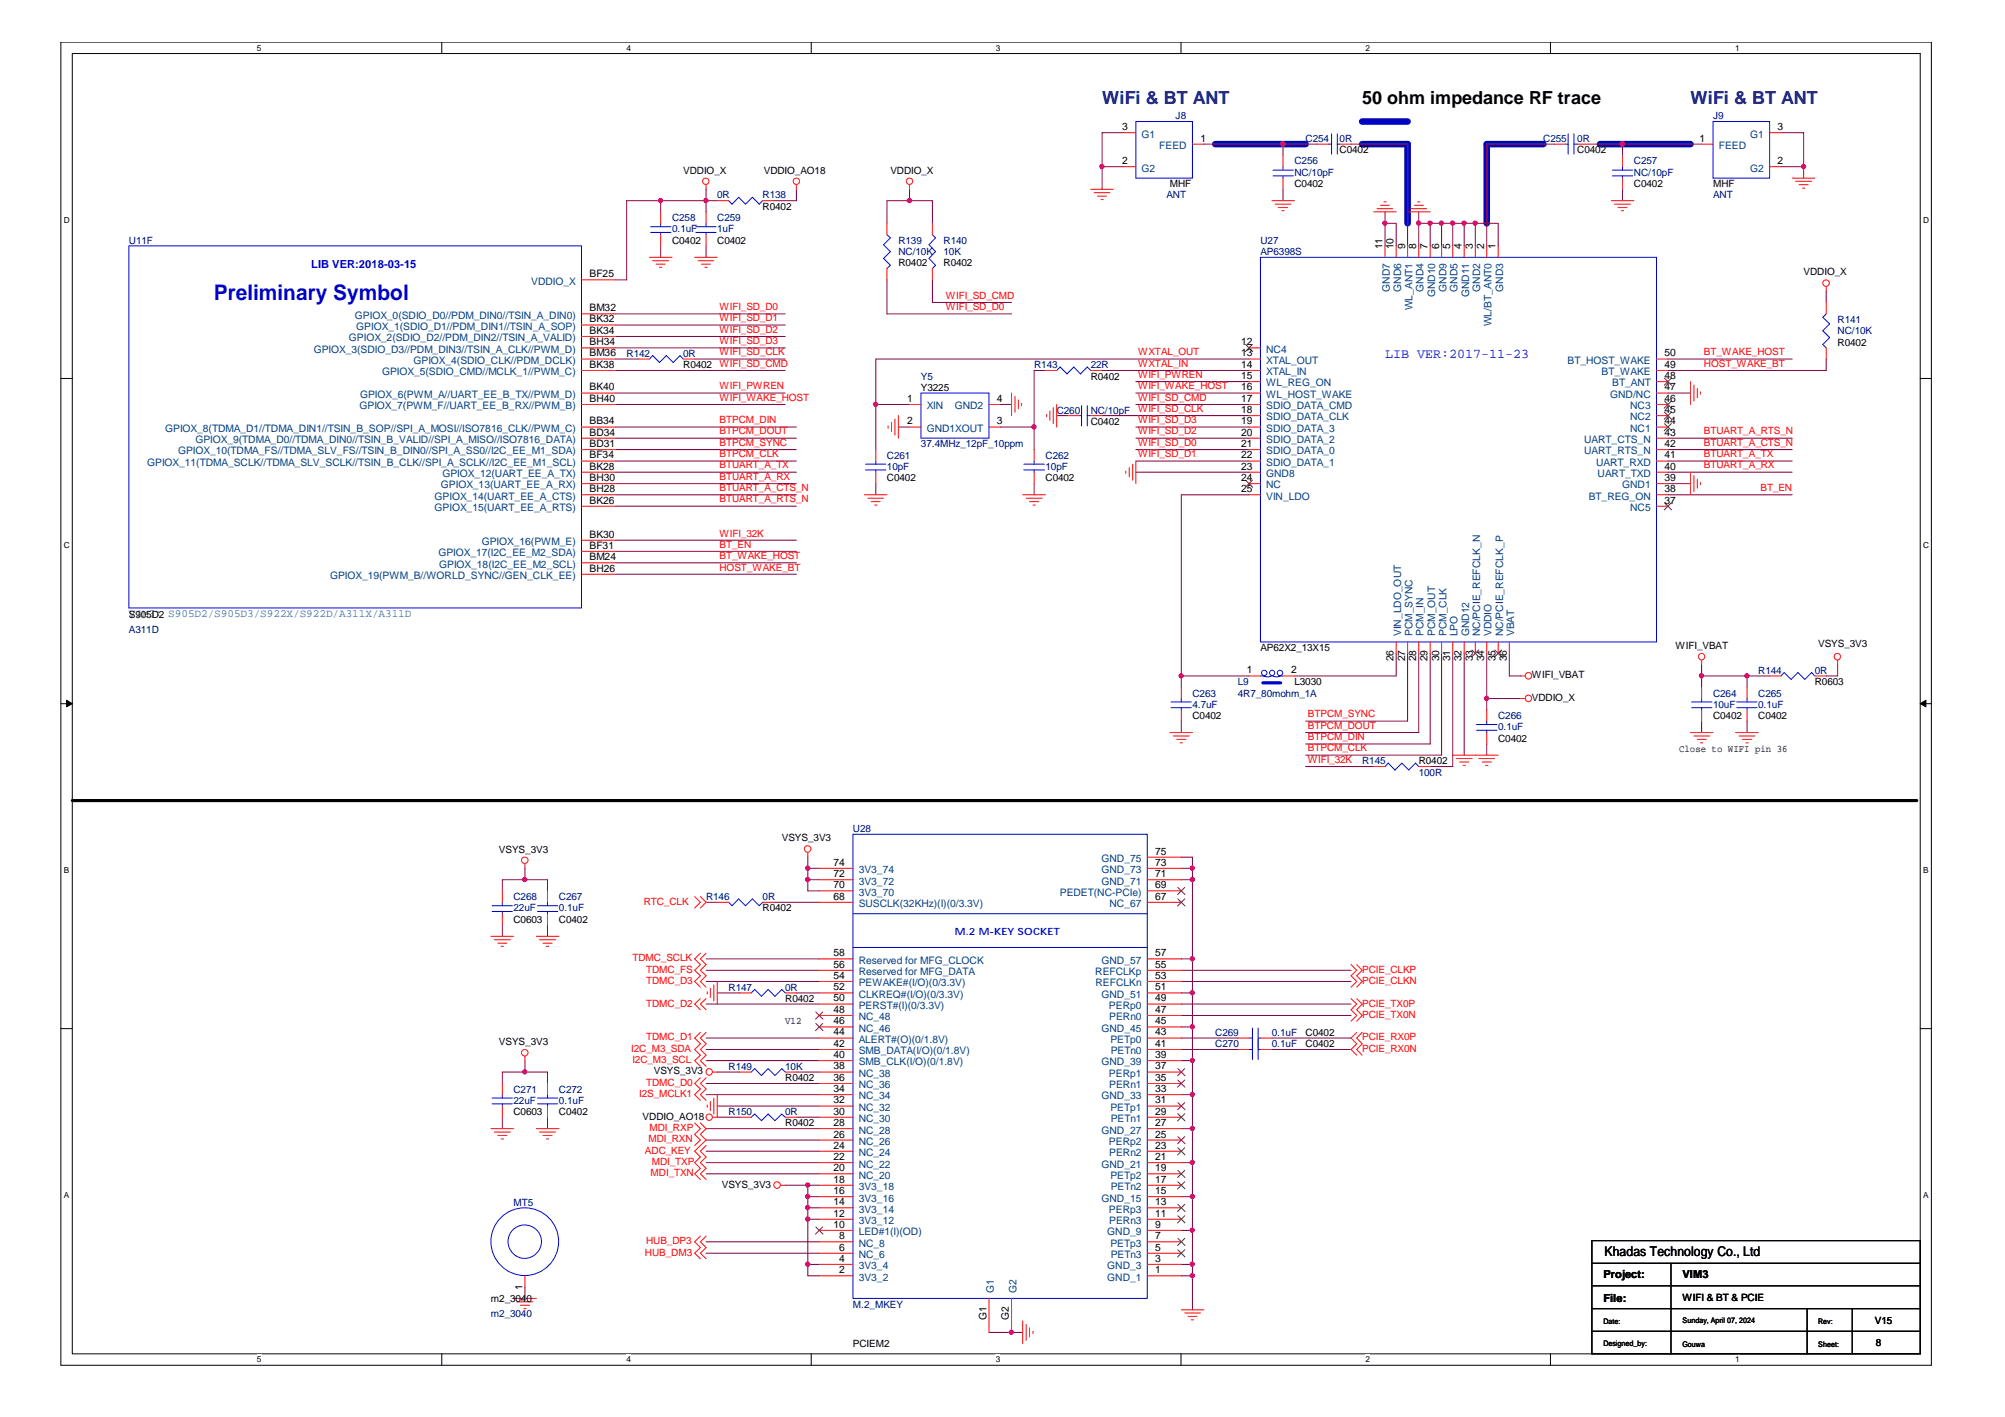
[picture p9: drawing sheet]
<svg xmlns="http://www.w3.org/2000/svg" width="297mm" height="210mm" viewBox="0 0 297 210" stroke-linecap="round" stroke-linejoin="round" font-family="sans-serif">
<path d="M9 6.2h277.1v196h-277.1zM10.7 7.9h273.8v192.6h-273.8z" fill="none" stroke="#000" stroke-width=".15"/>
<g fill="#fff">
<path d="M38.1 6.4h.6v1.4h-.6z"/>
<path d="M38.1 200.7h.6v1.4h-.6z"/>
</g>
<path d="M65.4 6.2v1.7M65.4 200.5v1.7" fill="none" stroke="#000" stroke-width=".15"/>
<g fill="#fff">
<path d="M92.8 6.4h.6v1.4h-.6z"/>
<path d="M92.8 200.7h.6v1.4h-.6z"/>
</g>
<path d="M120.2 6.2v1.7M120.2 200.5v1.7" fill="none" stroke="#000" stroke-width=".15"/>
<g fill="#fff">
<path d="M147.5 6.4h.7v1.4h-.7z"/>
<path d="M147.5 200.7h.7v1.4h-.7z"/>
</g>
<path d="M175 6.2v1.7M175 200.5v1.7" fill="none" stroke="#000" stroke-width=".15"/>
<g fill="#fff">
<path d="M202.3 6.4h.6v1.4h-.6z"/>
<path d="M202.3 200.7h.6v1.4h-.6z"/>
</g>
<path d="M229.7 6.2v1.7M229.7 200.5v1.7" fill="none" stroke="#000" stroke-width=".15"/>
<g fill="#fff">
<path d="M257 6.4h.7v1.4h-.7z"/>
<path d="M257 200.7h.7v1.4h-.7z"/>
<path d="M9.4 31.9h.9v1.4h-.9z"/>
<path d="M284.9 31.9h.9v1.4h-.9z"/>
<path d="M9.4 80.1h.9v1.4h-.9z"/>
<path d="M284.9 80.1h.9v1.4h-.9z"/>
</g>
<path d="M9 56.1h1.7M284.5 56.1h1.7" fill="none" stroke="#000" stroke-width=".15"/>
<g fill="#fff">
<path d="M9.4 128.2h.8v1.4h-.8z"/>
<path d="M284.9 128.2h.8v1.4h-.8z"/>
</g>
<path d="M9 104.2h1.7M284.5 104.2h1.7" fill="none" stroke="#000" stroke-width=".15"/>
<g fill="#000" stroke="#000" stroke-width=".15">
<path d="M9.9 103.7l.8 .5-.8 .5z" fill-rule="evenodd"/>
<path d="M284.5 104.2l.8-.5v1z" fill-rule="evenodd"/>
</g>
<g fill="#fff">
<path d="M9.4 176.4h.8v1.4h-.8z"/>
<path d="M284.9 176.4h.8v1.4h-.8z"/>
</g>
<path d="M9 152.4h1.7M284.5 152.4h1.7M235.8 183.8h48.7v16.7h-48.7zM235.8 197.2h48.7M235.8 193.9h48.7M235.8 190.5h48.7M235.8 187.1h48.7M247.6 187.1v13.4M267.7 193.9v6.6M274.4 193.9v6.6" fill="none" stroke="#000" stroke-width=".15"/>
<path d="M201.8 18h6.7M180 21.4h13.4M201.8 21.4h6.7v11.7M228.6 21.4h-8.3v11.7M237 21.4h13.4" fill="none" stroke="#0000a0" stroke-width=".97"/>
<path d="M10.7 118.6h273.3" fill="none" stroke="#000" stroke-width=".47"/>
<g fill="none" stroke="#800040" stroke-width=".15">
<path d="M166.6 19.7h-3.3v8.3M263.9 19.7h3.3v6.7M97.9 29.7v1.7M97.9 36.4v1.7M104.6 28v3.4M104.6 36.4v1.7M106.3 29.7h-13.5v11.8h-1.6M118 28v1.7h-3.4M131.4 33.1v-3.4h6.7v3.4M134.7 28v1.7M163.3 24.7h3.3M178.4 21.4h16.7"/>
<path d="M190.1 21.4v1.6M190.1 28v1.7M200.2 21.4h8.3v15M205.2 31.4v5M205.2 33.1h1.6v3.3M210.2 31.4v5M210.2 33.1h11.8v3.3M211.9 33.1v3.3M213.6 33.1v3.3M215.2 33.1v3.3M216.9 33.1v3.3M218.6 33.1v3.3"/>
<path d="M230.3 21.4h-10v15M235.3 21.4h16.8M240.4 21.4v1.6M240.4 28v1.7M263.9 24.7h3.3M91.2 53.2h3.3M91.2 46.5h25.1M91.2 48.1h25.1M91.2 49.8h25.1M91.2 51.5h25.1M91.2 54.9h25.1M91.2 59.9h25.1"/>
<path d="M91.2 58.2h25.1M102.9 53.2h13.4M129.8 59.9h4.9M131.4 41.5v5h18.5M138.1 41.5v3.3h11.8M148.2 59.9h1.7M154.9 54.9h-1.7v11.7M163.3 54.9h21.7M168.3 59.9h16.7M168.3 58.2h16.7M168.3 56.5h16.7M185 53.2h-55.2v13.4"/>
<path d="M247.1 53.2h18.4M247.1 58.2h3.3M270.6 53.2v1.7h-23.5M270.6 43.2v1.6M91.2 63.3h26.8M91.2 64.9h26.8M91.2 66.6h26.8M91.2 68.3h26.8M91.2 69.9h26.8M91.2 73.3h26.8M91.2 75h26.8M91.2 71.6h26.8"/>
<path d="M129.8 71.6v1.7M133.1 63.3h1.6M148.2 63.3h5M153.2 71.6v1.7M156.5 61.6h1.7M163.3 61.6h21.7M168.3 63.3h16.7M168.3 64.9h16.7M168.3 66.6h16.7M168.3 68.3h16.7M168.3 69.9h16.7M185 73.3h-10v28.5"/>
<path d="M247.1 64.9h18.4M247.1 66.6h18.4M247.1 68.3h18.4M247.1 69.9h18.4M247.1 73.3h18.4M247.1 71.6h3.3M91.2 80h26.8M91.2 81.7h26.8M91.2 83.4h26.8M91.2 85.1h26.8M206.8 96.8v3.3h-15M208.5 96.8v10h-15.1"/>
<path d="M210.2 96.8v11.7h-16.8M211.9 96.8v13.4h-18.5M213.6 96.8v15.1h-20.2M215.2 96.8v16.8h-3.3M216.9 96.8v15.1M220.3 96.8v8.4M223.6 96.8v3.3h1.7M252.1 98.4v3.4M272.2 98.4v1.7h-1.6M175 106.8v1.7M175 100.1h10M193.4 113.6h10.1"/>
<path d="M220.3 103.5h5M220.3 110.2v1.7M252.1 100.1h10.1M252.1 106.8v1.7M258.8 100.1v1.7M258.8 106.8v1.7M74.4 132v-1.7h6.7v1.7M74.4 137v1.7M77.8 128.6v1.7M81.1 137v1.7M104.6 133.7h1.7M114.6 133.7h6.8"/>
<path d="M119.7 130.3h1.7M119.7 128.6h1.7M119.7 127v5h1.7M175 127h1.7v67M175 130.3h1.7M175 128.6h1.7M77.8 157.1v1.7M104.6 142h16.8M104.6 157.1h16.8M104.6 148.7h16.8M104.6 153.8h16.8M104.6 155.5h16.8"/>
<path d="M104.6 143.7h16.8M104.6 145.4h16.8M106.3 147.1h3.3M106.3 158.8h3.3M118 147.1h3.4M118 158.8h3.4M175 142h1.7M175 152.1h1.7M175 147.1h1.7M175 157.1h1.7M175 148.7h25.2M175 150.4h25.2"/>
<path d="M175 153.8h8.4M175 155.5h8.4M175 143.7h25.2M175 145.4h25.2M188.4 153.8h11.8M188.4 155.5h11.8M74.4 160.5v-1.7h6.7v1.7M74.4 165.5v1.7M81.1 165.5v1.7M104.6 172.2h16.8M104.6 167.2h16.8M104.6 162.2h16.8"/>
<path d="M104.6 160.5h16.8M104.6 170.5h16.8M104.6 168.9h16.8M104.6 173.9h16.8M106.3 163.8h15.1M106.3 165.5h3.3M116.3 175.6h5.1M118 165.5h3.4M119.7 175.6v13.4h1.7M119.7 177.3h1.7M119.7 178.9h1.7M175 177.3h1.7"/>
<path d="M175 172.2h1.7M175 167.2h1.7M175 162.2h1.7M77.8 190.6v1.7M104.6 184h16.8M104.6 185.6h16.8M119.7 187.3h1.7M119.7 180.6h1.7M146.5 197.4h5M175 189h1.7M175 187.3h1.7M175 182.3h1.7"/>
</g>
<g fill="#f0f" stroke="#f0f" stroke-width=".15">
<circle cx="104.6" cy="29.7" r=".32"/>
<circle cx="205.2" cy="33" r=".32"/>
<circle cx="211.9" cy="33" r=".32"/>
<circle cx="213.5" cy="33" r=".32"/>
<circle cx="215.2" cy="33" r=".32"/>
<circle cx="218.5" cy="33" r=".32"/>
<circle cx="216.9" cy="33" r=".32"/>
<circle cx="210.2" cy="33" r=".32"/>
<circle cx="220.2" cy="103.5" r=".32"/>
<circle cx="252.1" cy="100.1" r=".32"/>
<circle cx="258.8" cy="100.1" r=".32"/>
<circle cx="175" cy="100.1" r=".32"/>
<circle cx="97.9" cy="29.7" r=".32"/>
<circle cx="163.3" cy="24.7" r=".32"/>
<circle cx="190.1" cy="21.3" r=".32"/>
<circle cx="240.3" cy="21.3" r=".32"/>
<circle cx="267.2" cy="24.7" r=".32"/>
<circle cx="129.7" cy="59.9" r=".32"/>
<circle cx="134.7" cy="29.7" r=".32"/>
<circle cx="176.6" cy="147.1" r=".32"/>
<circle cx="176.6" cy="142" r=".32"/>
<circle cx="176.6" cy="189" r=".32"/>
<circle cx="176.6" cy="187.3" r=".32"/>
<circle cx="176.6" cy="182.2" r=".32"/>
<circle cx="176.6" cy="177.2" r=".32"/>
<circle cx="176.6" cy="172.2" r=".32"/>
<circle cx="176.6" cy="167.2" r=".32"/>
<circle cx="176.6" cy="162.1" r=".32"/>
<circle cx="176.6" cy="157.1" r=".32"/>
<circle cx="176.6" cy="152.1" r=".32"/>
<circle cx="176.6" cy="130.3" r=".32"/>
<circle cx="176.6" cy="128.6" r=".32"/>
<circle cx="119.7" cy="130.3" r=".32"/>
<circle cx="119.7" cy="128.6" r=".32"/>
<circle cx="119.7" cy="187.3" r=".32"/>
<circle cx="119.7" cy="177.2" r=".32"/>
<circle cx="119.7" cy="180.6" r=".32"/>
<circle cx="119.7" cy="178.9" r=".32"/>
<circle cx="149.8" cy="197.3" r=".32"/>
<circle cx="119.7" cy="175.5" r=".32"/>
<circle cx="77.7" cy="158.8" r=".32"/>
<circle cx="77.7" cy="130.3" r=".32"/>
<circle cx="153.2" cy="63.2" r=".32"/>
</g>
<g fill="none" stroke="#f00" stroke-width=".15">
<path d="M166.6 19.7h1.7M262.2 19.7h1.7M96.2 38.1h3.4M96.7 38.6h2.4M97.2 39.1h1.4M97.7 39.6h.3M97.9 31.4v1.7M97.9 34.8v1.6M102.9 38.1h3.4M103.4 38.6h2.3M103.9 39.1h1.3M104.4 39.6h.4"/>
<path d="M104.6 27.4v.6M104.6 31.4v1.7M104.6 34.8v1.6M106.3 29.7h1.6M113 29.7h1.6M118 27.4v.6M131.4 33.1v1.7M131.4 39.8v1.7M134.7 27.4v.6M138.1 33.1v1.7M138.1 39.8v1.7M161.6 28h3.3"/>
<path d="M162.1 28.5h2.3M162.6 29.1h1.3M163.1 29.6h.3M166.6 24.7h1.7M176.7 21.4h1.7M188.4 29.7h3.4M188.9 30.2h2.4M189.4 30.7h1.4M189.9 31.2h.3M190.1 23v1.7M190.1 26.4v1.6M195.1 21.4h1.7"/>
<path d="M198.5 21.4h1.7M203.5 31.4h3.3M204 30.9h2.3M204.5 30.4h1.3M205 29.9h.4M205.2 36.4v1.7M206.8 36.4v1.7M208.5 31.4h3.4M208.5 36.4v1.7M209 30.9h2.4M209.5 30.4h1.4M210 29.9h.4"/>
<path d="M210.2 36.4v1.7M211.9 36.4v1.7M213.6 36.4v1.7M215.2 36.4v1.7M216.9 36.4v1.7M218.6 36.4v1.7M220.3 36.4v1.7M222 36.4v1.7M230.3 21.4h1.7M233.7 21.4h1.6M238.7 29.7h3.4M239.2 30.2h2.4"/>
<path d="M239.7 30.7h1.3M240.2 31.2h.3M240.4 23v1.7M240.4 26.4v1.6M252.1 21.4h1.7M262.2 24.7h1.7M265.5 26.4h3.4M266 26.9h2.4M266.5 27.4h1.4M267 27.9h.4M86.1 54.9h5.1M86.1 53.2h5.1"/>
<path d="M86.1 58.2h5.1M86.1 59.9h5.1M86.1 51.5h5.1M86.1 41.5h5.1M86.1 46.5h5.1M86.1 48.1h5.1M86.1 49.8h5.1M94.5 53.2h1.7M101.2 53.2h1.7M134.7 59.9h1.7M146.5 59.9h1.7M149.9 58.2v3.4"/>
<path d="M150.4 58.7v2.4M150.9 59.2v1.4M151.3 59.7v.4M154.9 54.9h1.6M156.5 59.9v3.4M161.6 54.9h1.7M185 54.9h1.7M185 53.2h1.7M185 58.2h1.7M185 59.9h1.7M185 56.5h1.7M185 51.5h1.7"/>
<path d="M245.4 54.9h1.7M245.4 53.2h1.7M245.4 58.2h1.7M245.4 59.9h1.7M245.4 56.5h1.7M250.4 56.5v3.4M251 57v2.4M251.5 57.5v1.4M251.9 58.1v.3M270.6 42.5v.7M270.6 44.8v1.7M270.6 51.5v1.7"/>
<path d="M86.1 73.3h5.1M86.1 75h5.1M86.1 71.6h5.1M86.1 63.3h5.1M86.1 64.9h5.1M86.1 66.6h5.1M86.1 68.3h5.1M86.1 69.9h5.1M128.1 73.3h3.3M128.6 73.8h2.3M129.1 74.3h1.3M129.6 74.8h.3"/>
<path d="M129.8 66.6v1.7M129.8 69.9v1.7M131.6 63.1v.3M132.1 62.6v1.3M132.6 62.1v2.3M133.1 61.6v3.3M134.7 63.3h1.7M146.5 63.3h1.7M151.5 73.3h3.4M152 73.8h2.4M152.5 74.3h1.4M153 74.8h.4"/>
<path d="M153.2 66.6v1.7M153.2 69.9v1.7M155.1 61.4v.3M155.5 60.9v1.3M156 60.4v2.4M158.2 61.6h1.7M161.6 61.6h1.7M166.8 69.8v.3M167.3 69.3v1.3M167.8 68.8v2.3M168.3 68.3v3.3M185 73.3h1.7"/>
<path d="M185 71.6h1.7M185 63.3h1.7M185 64.9h1.7M185 66.6h1.7M185 61.6h1.7M185 68.3h1.7M185 69.9h1.7M245.4 73.3h1.7M245.4 75h1.7M245.4 71.6h1.7M245.4 63.3h1.7M245.4 64.9h1.7"/>
<path d="M245.4 66.6h1.7M245.4 61.6h1.7M245.4 68.3h1.7M245.4 69.9h1.7M250.4 69.9v3.4M251 70.5v2.3M251.5 71v1.3M251.9 71.5v.3M86.1 80h5.1M86.1 81.7h5.1M86.1 83.4h5.1M86.1 85.1h5.1"/>
<path d="M206.8 95.1v1.7M208.5 95.1v1.7M210.2 95.1v1.7M211.9 95.1v1.7M213.6 95.1v1.7M215.2 95.1v1.7M216.9 95.1v1.7M218.6 95.1v1.7M220.3 95.1v1.7M222 95.1v1.7M223.6 95.1v1.7M252.1 97.8v.6"/>
<path d="M272.2 97.8v.6M173.3 108.5h3.4M173.8 109h2.4M174.3 109.5h1.4M174.8 110h.4M175 101.8v1.7M175 105.2v1.6M185 100.1h1.7M190.1 100.1h1.7M203.5 113.6h1.7M210.2 113.6h1.7M215.2 111.9h6.8"/>
<path d="M215.7 112.4h2.4M216.2 112.9h1.4M216.7 113.4h.4M219.1 112.4h2.3M219.6 112.9h1.3M220.1 113.4h.3M220.3 105.2v1.6M220.3 108.5v1.7M225.3 103.5h.7M225.3 100.1h.7M250.4 108.5h3.4M251 109h2.3"/>
<path d="M251.5 109.5h1.3M251.9 110h.4M252.1 101.8v1.7M252.1 105.2v1.6M257.1 108.5h3.4M257.6 109h2.4M258.1 109.5h1.4M258.7 110h.3M258.8 101.8v1.7M258.8 105.2v1.6M262.2 100.1h1.7M268.9 100.1h1.7"/>
<path d="M72.7 138.7h3.4M73.2 139.2h2.4M73.7 139.7h1.4M74.4 132v1.7M74.4 135.4v1.6M77.8 127.9v.7M79.5 138.7h3.3M79.9 139.2h2.4M80.4 139.7h1.4M81.1 132v1.7M81.1 135.4v1.6M102.9 132.8l.9 .9-.9 .8"/>
<path d="M103.8 132.8l.8 .9-.8 .8M106.3 133.7h1.6M113 133.7h1.6M119.7 126.3v.7M121.4 133.7h5M121.4 132h5M121.4 130.3h5M121.4 128.6h5M170 133.7h5M170 132h5M170 130.3h5M170 128.6h5"/>
<path d="M170 127h5M74.3 140.2h.3M77.8 156.5v.6M80.9 140.2h.4M103.8 152.9l-.9 .9 .9 .8-.9 .9 .9 .8-.9 .8 .9 .9M103.8 141.2l-.9 .8 .9 .9-.9 .8 .9 .8-.9 .9 .9 .8M103.8 147.9l-.9 .8 .9 .9M103.8 159.7l-.9 .8 .9 .8-.9 .9 .9 .8M104.6 152.9l-.8 .9 .8 .8-.8 .9 .8 .8-.8 .8 .8 .9M104.6 141.2l-.8 .8 .8 .9-.8 .8 .8 .8-.8 .9 .8 .8M104.6 147.9l-.8 .8 .8 .9M104.6 159.7l-.8 .8 .8 .8-.8 .9 .8 .8"/>
<path d="M104.8 146.9v.3M105.2 146.4v1.4M105.6 158.8h.7M105.7 145.9v2.4M106.3 145.4v3.3M109.6 158.8h1.7M109.6 147.1h1.7M116.3 158.8h1.7M116.3 147.1h1.7M121.4 158.8h5M121.4 155.5h5M121.4 153.8h5"/>
<path d="M121.4 147.1h5M121.4 157.1h5M121.4 152.1h5M121.4 150.4h5M121.4 148.7h5M121.4 145.4h5M121.4 143.7h5M121.4 142h5M170 158.8h5M170 155.5h5M170 153.8h5M170 147.1h5"/>
<path d="M170 157.1h5M170 152.1h5M170 150.4h5M170 148.7h5M170 145.4h5M170 143.7h5M170 142h5M183.4 155.5h1.6M183.4 153.8h1.6M186.7 155.5h1.7M186.7 153.8h1.7M200.2 142.9l.8 .8-.8 .8 .8 .9-.8 .8"/>
<path d="M200.2 147.9l.8 .8-.8 .9 .8 .8-.8 .9M201 152.9l-.8 .9 .8 .8-.8 .9 .8 .8M201 142.9l.8 .8-.8 .8 .8 .9-.8 .8M201 147.9l.8 .8-.8 .9 .8 .8-.8 .9M201.8 152.9l-.8 .9 .8 .8-.8 .9 .8 .8M72.7 167.2h3.4M73.2 167.7h2.4M73.7 168.2h1.4M74.3 168.7h.3M74.4 160.5v1.7M74.4 163.8v1.7M79.5 167.2h3.3"/>
<path d="M79.9 167.7h2.4M80.4 168.2h1.4M80.9 168.7h.4M81.1 160.5v1.7M81.1 163.8v1.7M102.9 166.3l.9 .9-.9 .8 .9 .9-.9 .8M103.8 166.3l.8 .9-.8 .8 .8 .9-1.7 1.6 .9 .9-.9 .8 .9 .9-.9 .8 .9 .8M104.6 169.7l-.8 .8 .8 .9-.8 .8 .8 .9-.8 .8 .8 .8M104.8 163.7v.3M105.2 163.2v1.3M105.7 162.7v2.3M106.3 162.2v3.3h-.7"/>
<path d="M109.6 165.5h1.7M115.7 175.6h.6M116.3 165.5h1.7M121.4 167.2h5M121.4 175.6h5M121.4 165.5h5M121.4 178.9h5M121.4 177.3h5M121.4 173.9h5M121.4 172.2h5M121.4 170.5h5M121.4 163.8h5"/>
<path d="M121.4 162.2h5M121.4 160.5h5M121.4 168.9h5M170 167.2h5M170 175.6h5M170 165.5h5M170 178.9h5M170 177.3h5M170 173.9h5M170 172.2h5M170 170.5h5M170 163.8h5"/>
<path d="M170 162.2h5M170 160.5h5M170 168.9h5M76.1 192.3h3.4M76.6 192.8h2.4M77.1 193.4h1.3M77.6 193.9h.3M77.8 189v1.6M103.8 183.1l-.9 .9 .9 .8-.9 .8 .9 .9M104.6 183.1l-.8 .9 .8 .8-.8 .8 .8 .9M121.4 189h5M121.4 187.3h5"/>
<path d="M121.4 185.6h5M121.4 184h5M121.4 182.3h5M121.4 180.6h5M146.5 192.3v5.1M149.9 192.3v5.1M151.5 195.7v3.3M152 196.2v2.4M152.5 196.7v1.3M153 197.2v.3M170 189h5M170 187.3h5"/>
<path d="M170 185.6h5M170 184h5M170 182.3h5M170 180.6h5M175 194h3.4M175.5 194.5h2.3M176 195h1.3M176.5 195.5h.3"/>
<circle cx="104.6" cy="26.8" r=".47"/>
<circle cx="118" cy="26.8" r=".47"/>
<circle cx="134.7" cy="26.8" r=".47"/>
<circle cx="270.5" cy="41.9" r=".49"/>
<circle cx="252.1" cy="97.3" r=".48"/>
<circle cx="272.2" cy="97.3" r=".48"/>
<circle cx="226.4" cy="100.1" r=".48"/>
<circle cx="226.4" cy="103.5" r=".48"/>
<circle cx="77.8" cy="127.4" r=".48"/>
<circle cx="119.7" cy="125.8" r=".49"/>
<circle cx="77.7" cy="155.9" r=".49"/>
<circle cx="105.1" cy="158.8" r=".48"/>
<circle cx="105.1" cy="165.5" r=".47"/>
<circle cx="115.1" cy="175.5" r=".49"/>
</g>
<g fill="none" stroke="#00f" stroke-width=".15">
<path d="M168.3 18h8.4v8.4h-8.4zM197.3 19.8v3M198.1 19.8v3M232.3 19.8v3M233.2 19.8v3M253.8 18h8.4v8.4h-8.4zM19.1 36.4h67v53.7h-67zM96.4 33.6h3M96.4 34.4h3M97.9 33.1v.5M97.9 34.4v.4M103.1 33.6h3"/>
<path d="M103.1 34.4h3M104.6 33.1v.5M104.6 34.4v.4M107.9 29.7l.6 .5 .9-1 1 1 1.1-1 1 1 .5-.5M131.4 34.8l.5 .4-1 1.1 1 1-1 1 1 1-.5 .5M138.1 34.8l.5 .4-1 1.1 1 1-1 1 1 1-.5 .5M186.7 38.1h58.7v57h-58.7zM188.6 25.2h3M188.6 26h3M190.1 24.7v.5M190.1 26v.4M196.8 21.4h.5"/>
<path d="M198.1 21.4h.4M232 21.4h.3M233.2 21.4h.5M238.9 25.2h3M238.9 26h3M240.4 24.7v.5M240.4 26v.4M96.2 53.2l.5-.5 1 1 1-1 1 1 1.1-1 .4 .5M136.4 58.2h10.1v6.7h-10.1zM156.5 54.9l.6-.5 1 1 1-1 1 1 1-1 .5 .5M270.6 46.5l-.6 .5 1.1 1-1.1 1 1.1 1-1.1 1 .6 .5M128.2 68.8h3"/>
<path d="M128.2 69.6h3M129.8 68.3v.5M129.8 69.6v.3M151.7 68.8h3M151.7 69.6h3M153.2 68.3v.5M153.2 69.6v.3M159.9 61.6h.3M160.2 60.1v3M161.1 61.6h.5M161.1 60.1v3M173.5 104h3"/>
<path d="M173.5 104.8h3M175 103.5v.5M175 104.8v.4M186.7 100.1h.5M187.2 100.1l.6 .2 .6-.2M188.6 100.1l.5 .2 .6-.2M189.6 100.1h.5M205.2 113.6l.5-.6 1 1.1 1-1.1 1 1.1 1-1.1 .5 .6M218.7 107.3h3.1M218.7 108.2h3.1M220.3 106.8v.5M220.3 108.2v.3"/>
<path d="M250.6 104h3M250.6 104.8h3M252.1 103.5v.5M252.1 104.8v.4M257.3 104h3M257.3 104.8h3M258.8 103.5v.5M258.8 104.8v.4M263.9 100.1l.4-.5 1 1 1.1-1 1 1 1-1 .5 .5M72.9 134.2h3M72.9 135h3M74.4 133.7v.5"/>
<path d="M74.4 135v.4M79.6 134.2h3M79.6 135h3M81.1 133.7v.5M81.1 135v.4M107.9 133.7l.6 .5 .9-1 1 1 1.1-1 1 1 .5-.5M126.4 123.6h43.6v68.7h-43.6zM126.4 135.4h43.6M111.3 147.1l.5-.5 1 1 1-1 1 1 1-1 .5 .5M111.3 158.8l.5-.5 1 1 1-1 1 1 1-1 .5 .5M126.4 140.3h43.6M185 155.5h.5"/>
<path d="M185 153.8h.5M185.5 152.3v4.6M186.4 155.5h.3M186.4 152.3v4.6M186.4 153.8h.3M72.9 162.7h3M72.9 163.5h3M74.4 162.2v.5M74.4 163.5v.3M79.6 162.7h3M79.6 163.5h3M81.1 162.2v.5"/>
<path d="M81.1 163.5v.3M111.3 165.5l.5-.5 1 1 1-1 1 1 1-1 .5 .5"/>
<circle cx="187.3" cy="99.7" r=".4"/>
<circle cx="188.5" cy="99.7" r=".39"/>
<circle cx="189.6" cy="99.7" r=".4"/>
<circle cx="77.7" cy="183.9" r="5"/>
<circle cx="77.7" cy="183.9" r="2.48"/>
</g>
<path d="M187.1 101.1h2.6" fill="none" stroke="#00f" stroke-width=".47"/>
<g fill="none" stroke="#804000" stroke-width=".15">
<path d="M184.5 51l1.1 1.1M185.5 51l-1 1.1M246.6 56l1 1.1M246.6 59.4l1 1.1M247.6 56l-1.1 1.1M247.6 59.4l-1.1 1.1M184.5 71.1l1.1 1.1M185.5 71.1l-1 1.1M246.6 74.5l1 1M246.6 62.8l1 1M246.6 61.1l1 1M247.6 74.5l-1.1 1"/>
<path d="M247.6 62.8l-1.1 1M247.6 61.1l-1.1 1M218.1 96.3l1 1M219.1 96.3l-1.1 1M221.4 96.3l1.1 1M222.5 96.3l-1.1 1M174.5 133.2l1.1 1M174.5 131.5l1.1 1M175.5 133.2l-1 1M175.5 131.5l-1 1M120.9 151.6l1 1.1M120.9 149.9l1 1.1"/>
<path d="M121.9 151.6l-1.1 1.1M121.9 149.9l-1.1 1.1M174.5 158.3l1.1 1.1M174.5 160l1.1 1.1M175.5 158.3l-1 1.1M175.5 160l-1 1.1M174.5 178.4l1.1 1.1M174.5 175.1l1.1 1M174.5 173.4l1.1 1M174.5 170l1.1 1.1M174.5 168.4l1.1 1M174.5 165l1.1 1"/>
<path d="M174.5 163.3l1.1 1.1M175.5 178.4l-1 1.1M175.5 175.1l-1 1M175.5 173.4l-1 1M175.5 170l-1 1.1M175.5 168.4l-1 1M175.5 165l-1 1M175.5 163.3l-1 1.1M120.9 181.8l1 1M121.9 181.8l-1.1 1M174.5 185.1l1.1 1.1M174.5 183.4l1.1 1.1"/>
<path d="M174.5 180.1l1.1 1.1M175.5 185.1l-1 1.1M175.5 183.4l-1 1.1M175.5 180.1l-1 1.1"/>
</g>
<text font-size="3.2" fill="#00f" x="31.7" y="44.4">Preliminary Symbol</text>
<g font-size="2.7" fill="#000080">
<text x="163.3" y="15.4">WiFi &amp; BT ANT</text>
<text x="250.4" y="15.4">WiFi &amp; BT ANT</text>
</g>
<text font-size="2.7" x="201.8" y="15.4">50 ohm impedance RF trace</text>
<text font-size="2" fill="#00f" x="205.2" y="53.1">LIB VER:2017-11-23</text>
<text font-size="2" x="237.7" y="186.1">Khadas Technology Co., Ltd</text>
<text font-size="1.7" fill="#00f" x="46.1" y="39.6">LIB VER:2018-03-15</text>
<text font-size="1.7" fill="#408080" x="19.1" y="91.4">VIM3: S905D2/S905D3/S922X/S922D/A311X/A311D</text>
<g font-size="1.7">
<text x="237.5" y="189.3">Project:</text>
<text x="249.3" y="189.3">VIM3</text>
<text x="237.5" y="192.8">File:</text>
</g>
<g font-size="1.5" fill="#000080">
<text x="174.2" y="17.7">J8</text>
<text x="253.8" y="17.7">J9</text>
<text x="193.4" y="21">C254</text>
<text x="198.5" y="21">0R</text>
<text x="228.6" y="21">C255</text>
<text x="233.7" y="21">0R</text>
<text x="106.3" y="29.4">0R</text>
<text x="113" y="29.4">R138</text>
<text x="172.8" y="29.4">ANT</text>
<text x="191.8" y="24.4">C256</text>
<text x="191.8" y="26">NC/10pF</text>
<text x="242.1" y="24.4">C257</text>
<text x="242.1" y="26">NC/10pF</text>
<text x="253.8" y="29.4">ANT</text>
<text x="99.6" y="32.7">C258</text>
<text x="99.6" y="34.4">0.1uF</text>
<text x="106.3" y="32.7">C259</text>
<text x="106.3" y="34.4">1uF</text>
<text x="19.1" y="36.1">U11F</text>
<text x="133.1" y="36.1">R139</text>
<text x="133.1" y="37.8">NC/10K</text>
<text x="139.8" y="36.1">R140</text>
<text x="139.8" y="37.8">10K</text>
<text x="186.7" y="36.1">U27</text>
<text x="186.7" y="37.8">AP6398S</text>
<text x="272.2" y="47.9">R141</text>
<text x="92.8" y="52.9">R142</text>
<text x="101.2" y="52.9">0R</text>
<text x="272.2" y="49.5">NC/10K</text>
<text x="136.4" y="56.2">Y5</text>
<text x="153.2" y="54.5">R143</text>
<text x="161.6" y="54.5">22R</text>
<text x="156.5" y="61.3">C260</text>
<text x="161.6" y="61.3">NC/10pF</text>
<text x="131.4" y="68">C261</text>
<text x="131.4" y="69.7">10pF</text>
<text x="136.4" y="66.3">37.4MHz_12pF_10ppm</text>
<text x="154.9" y="68">C262</text>
<text x="154.9" y="69.7">10pF</text>
<text x="19.1" y="93.8">A311D</text>
<text x="183.4" y="101.5">L9</text>
<text x="260.5" y="99.8">R144</text>
<text x="268.9" y="99.8">0R</text>
<text x="176.7" y="103.2">C263</text>
<text x="176.7" y="104.8">4.7uF</text>
<text x="183.4" y="103.2">4R7_80mohm_1A</text>
<text x="222" y="106.5">C266</text>
<text x="253.8" y="103.2">C264</text>
<text x="253.8" y="104.8">10uF</text>
<text x="260.5" y="103.2">C265</text>
<text x="260.5" y="104.8">0.1uF</text>
<text x="201.8" y="113.2">R145</text>
<text x="222" y="108.2">0.1uF</text>
<text x="210.2" y="114.9">100R</text>
<text x="126.4" y="123.3">U28</text>
<text x="76.1" y="133.3">C268</text>
<text x="76.1" y="135">22uF</text>
<text x="82.8" y="133.3">C267</text>
<text x="82.8" y="135">0.1uF</text>
<text x="104.6" y="133.3">R146</text>
<text x="113" y="133.3">0R</text>
<text x="107.9" y="146.7">R147</text>
<text x="116.3" y="146.7">0R</text>
<text x="180" y="155.1">C270</text>
<text x="180" y="153.5">C269</text>
<text x="188.4" y="155.1">0.1uF</text>
<text x="188.4" y="153.5">0.1uF</text>
<text x="76.1" y="161.9">C271</text>
<text x="82.8" y="161.9">C272</text>
<text x="107.9" y="158.5">R149</text>
<text x="116.3" y="158.5">10K</text>
<text x="76.1" y="163.5">22uF</text>
<text x="82.8" y="163.5">0.1uF</text>
<text x="107.9" y="165.2">R150</text>
<text x="116.3" y="165.2">0R</text>
<text x="76.1" y="178.6">MT5</text>
<text x="72.7" y="195">m2_3040</text>
<text x="126.4" y="193.7">M.2_MKEY</text>
</g>
<g font-size="1.5">
<text x="166.2" y="19.3">3</text>
<text x="177.8" y="21">1</text>
<text x="198.5" y="22.7">C0402</text>
<text x="233.7" y="22.7">C0402</text>
<text x="251.8" y="21">1</text>
<text x="263.4" y="19.3">3</text>
<text x="101.2" y="25.7">VDDIO_X</text>
<text x="113.2" y="25.7">VDDIO_AO18</text>
<text x="131.9" y="25.7">VDDIO_X</text>
<text x="166.2" y="24.3">2</text>
<text x="173.3" y="27.7">MHF</text>
<text x="191.8" y="27.7">C0402</text>
<text x="242.1" y="27.7">C0402</text>
<text x="253.8" y="27.7">MHF</text>
<text x="263.4" y="24.3">2</text>
<text x="113" y="31.1">R0402</text>
<text x="87.3" y="41.1">BF25</text>
<text x="99.6" y="36.1">C0402</text>
<text x="106.3" y="36.1">C0402</text>
<text x="133.1" y="39.5">R0402</text>
<text x="139.8" y="39.5">R0402</text>
<text x="204.8" y="36.9" transform="rotate(-90 204.8 36.9)">11</text>
<text x="206.5" y="36.9" transform="rotate(-90 206.5 36.9)">10</text>
<text x="208.2" y="36.9" transform="rotate(-90 208.2 36.9)">9</text>
<text x="209.8" y="36.9" transform="rotate(-90 209.8 36.9)">8</text>
<text x="211.5" y="36.9" transform="rotate(-90 211.5 36.9)">7</text>
<text x="213.2" y="36.9" transform="rotate(-90 213.2 36.9)">6</text>
<text x="214.8" y="36.9" transform="rotate(-90 214.8 36.9)">5</text>
<text x="216.5" y="36.9" transform="rotate(-90 216.5 36.9)">4</text>
<text x="218.2" y="36.9" transform="rotate(-90 218.2 36.9)">3</text>
<text x="219.9" y="36.9" transform="rotate(-90 219.9 36.9)">2</text>
<text x="221.6" y="36.9" transform="rotate(-90 221.6 36.9)">1</text>
<text x="267.2" y="40.8">VDDIO_X</text>
<text x="87.3" y="46.1">BM32</text>
<text x="87.3" y="47.8">BK32</text>
<text x="87.3" y="49.5">BK34</text>
<text x="87.3" y="51.2">BH34</text>
<text x="87.3" y="52.8">BM36</text>
<text x="183.9" y="51.2">12</text>
<text x="183.9" y="52.8">13</text>
<text x="246.6" y="52.8">50</text>
<text x="272.2" y="51.2">R0402</text>
<text x="87.3" y="54.5">BK38</text>
<text x="87.3" y="57.8">BK40</text>
<text x="87.3" y="59.5">BH40</text>
<text x="101.2" y="54.5">R0402</text>
<text x="134.4" y="59.5">1</text>
<text x="136.4" y="57.9">Y3225</text>
<text x="147.7" y="59.5">4</text>
<text x="161.6" y="56.2">R0402</text>
<text x="183.9" y="54.5">14</text>
<text x="183.9" y="57.8">16</text>
<text x="183.9" y="59.5">17</text>
<text x="183.9" y="56.1">15</text>
<text x="246.6" y="54.5">49</text>
<text x="246.6" y="56.1">48</text>
<text x="246.6" y="59.5">46</text>
<text x="246.6" y="57.8">47</text>
<text x="87.3" y="62.9">BB34</text>
<text x="87.3" y="64.5">BD34</text>
<text x="134.4" y="62.9">2</text>
<text x="147.7" y="62.9">3</text>
<text x="161.6" y="62.9">C0402</text>
<text x="183.9" y="64.5">20</text>
<text x="183.9" y="61.2">18</text>
<text x="183.9" y="62.9">19</text>
<text x="246.6" y="62.9">44</text>
<text x="246.6" y="64.5">43</text>
<text x="246.6" y="61.2">45</text>
<text x="87.3" y="66.2">BD31</text>
<text x="87.3" y="67.9">BF34</text>
<text x="87.3" y="69.6">BK28</text>
<text x="87.3" y="71.3">BH30</text>
<text x="131.4" y="71.3">C0402</text>
<text x="154.9" y="71.3">C0402</text>
<text x="183.9" y="66.2">21</text>
<text x="183.9" y="67.9">22</text>
<text x="183.9" y="69.6">23</text>
<text x="183.9" y="71.3">24</text>
<text x="246.6" y="71.3">39</text>
<text x="246.6" y="69.6">40</text>
<text x="246.6" y="67.9">41</text>
<text x="246.6" y="66.2">42</text>
<text x="87.3" y="72.9">BH28</text>
<text x="87.3" y="74.6">BK26</text>
<text x="183.9" y="72.9">25</text>
<text x="246.6" y="74.6">37</text>
<text x="246.6" y="72.9">38</text>
<text x="87.3" y="81.3">BF31</text>
<text x="87.3" y="83">BM24</text>
<text x="87.3" y="79.6">BK30</text>
<text x="87.3" y="84.7">BH26</text>
<text x="19.1" y="91.6">S905D2</text>
<text x="269.4" y="95.8">VSYS_3V3</text>
<text x="184.7" y="99.8">1</text>
<text x="186.7" y="96.4">AP62X2_13X15</text>
<text x="191.3" y="99.8">2</text>
<text x="191.8" y="101.5">L3030</text>
<text x="206.5" y="98" transform="rotate(-90 206.5 98)">26</text>
<text x="208.2" y="98" transform="rotate(-90 208.2 98)">27</text>
<text x="209.8" y="98" transform="rotate(-90 209.8 98)">28</text>
<text x="211.5" y="98" transform="rotate(-90 211.5 98)">29</text>
<text x="213.2" y="98" transform="rotate(-90 213.2 98)">30</text>
<text x="214.8" y="98" transform="rotate(-90 214.8 98)">31</text>
<text x="216.5" y="98" transform="rotate(-90 216.5 98)">32</text>
<text x="218.2" y="98" transform="rotate(-90 218.2 98)">33</text>
<text x="219.9" y="98" transform="rotate(-90 219.9 98)">34</text>
<text x="221.6" y="98" transform="rotate(-90 221.6 98)">35</text>
<text x="223.2" y="98" transform="rotate(-90 223.2 98)">36</text>
<text x="226.9" y="100.5">WIFI_VBAT</text>
<text x="248.2" y="96.1">WIFI_VBAT</text>
<text x="268.9" y="101.5">R0603</text>
<text x="176.7" y="106.5">C0402</text>
<text x="226.9" y="103.8">VDDIO_X</text>
<text x="253.8" y="106.5">C0402</text>
<text x="260.5" y="106.5">C0402</text>
<text x="210.2" y="113.2">R0402</text>
<text x="222" y="109.9">C0402</text>
<text x="248.8" y="111.4">Close to WIFI pin 36</text>
<text x="115.8" y="124.6">VSYS_3V3</text>
<text x="73.9" y="126.3">VSYS_3V3</text>
<text x="123.5" y="131.6">70</text>
<text x="123.5" y="129.9">72</text>
<text x="123.5" y="128.2">74</text>
<text x="171.2" y="131.6">69</text>
<text x="171.2" y="129.9">71</text>
<text x="171.2" y="126.6">75</text>
<text x="171.2" y="128.2">73</text>
<text x="76.1" y="136.7">C0603</text>
<text x="82.8" y="136.7">C0402</text>
<text x="113" y="135">R0402</text>
<text x="123.5" y="133.3">68</text>
<text x="171.2" y="133.3">67</text>
<text x="123.5" y="143.4">56</text>
<text x="123.5" y="141.7">58</text>
<text x="171.2" y="143.4">55</text>
<text x="171.2" y="141.7">57</text>
<text x="116.3" y="148.4">R0402</text>
<text x="123.5" y="148.4">50</text>
<text x="123.5" y="146.7">52</text>
<text x="123.5" y="145">54</text>
<text x="171.2" y="145">53</text>
<text x="171.2" y="148.4">49</text>
<text x="171.2" y="146.7">51</text>
<text x="73.9" y="154.8">VSYS_3V3</text>
<text x="116.3" y="151.7">V12</text>
<text x="123.5" y="155.1">42</text>
<text x="123.5" y="153.4">44</text>
<text x="123.5" y="151.7">46</text>
<text x="123.5" y="150">48</text>
<text x="171.2" y="155.1">41</text>
<text x="171.2" y="153.4">43</text>
<text x="171.2" y="151.7">45</text>
<text x="171.2" y="150">47</text>
<text x="193.4" y="155.1">C0402</text>
<text x="193.4" y="153.5">C0402</text>
<text x="96.9" y="159.1">VSYS_3V3</text>
<text x="116.3" y="160.2">R0402</text>
<text x="123.5" y="161.8">34</text>
<text x="123.5" y="160.1">36</text>
<text x="123.5" y="158.4">38</text>
<text x="123.5" y="156.7">40</text>
<text x="171.2" y="156.7">39</text>
<text x="171.2" y="158.4">37</text>
<text x="171.2" y="160.1">35</text>
<text x="171.2" y="161.8">33</text>
<text x="76.1" y="165.2">C0603</text>
<text x="82.8" y="165.2">C0402</text>
<text x="95.2" y="165.9">VDDIO_AO18</text>
<text x="116.3" y="166.8">R0402</text>
<text x="123.5" y="163.5">32</text>
<text x="123.5" y="166.8">28</text>
<text x="123.5" y="165.1">30</text>
<text x="171.2" y="166.8">27</text>
<text x="171.2" y="165.1">29</text>
<text x="171.2" y="163.5">31</text>
<text x="123.5" y="173.5">20</text>
<text x="123.5" y="171.8">22</text>
<text x="123.5" y="170.2">24</text>
<text x="123.5" y="168.5">26</text>
<text x="171.2" y="173.5">19</text>
<text x="171.2" y="171.8">21</text>
<text x="171.2" y="170.2">23</text>
<text x="171.2" y="168.5">25</text>
<text x="106.9" y="175.9">VSYS_3V3</text>
<text x="123.5" y="178.5">14</text>
<text x="123.5" y="176.9">16</text>
<text x="123.5" y="175.2">18</text>
<text x="171.2" y="178.5">13</text>
<text x="171.2" y="176.9">15</text>
<text x="171.2" y="175.2">17</text>
<text x="123.5" y="181.9">10</text>
<text x="123.5" y="180.2">12</text>
<text x="124.3" y="185.3">6</text>
<text x="124.3" y="183.6">8</text>
<text x="171.2" y="185.3">5</text>
<text x="171.2" y="183.6">7</text>
<text x="171.2" y="181.9">9</text>
<text x="171.2" y="180.2">11</text>
<text x="77.4" y="191" transform="rotate(-90 77.4 191)">1</text>
<text x="124.3" y="188.6">2</text>
<text x="124.3" y="186.9">4</text>
<text x="171.2" y="188.6">1</text>
<text x="171.2" y="186.9">3</text>
<text x="72.7" y="192.8">m2_3040</text>
<text x="146.1" y="195.6" transform="rotate(-90 146.1 195.6)">G1</text>
<text x="149.5" y="195.6" transform="rotate(-90 149.5 195.6)">G2</text>
<text x="249.3" y="192.7">WIFI &amp; BT &amp; PCIE</text>
<text x="277.7" y="196.2">V15</text>
<text x="126.4" y="199.6">PCIEM2</text>
<text x="277.9" y="199.4">8</text>
</g>
<g font-size="1.5" fill="#004080">
<text x="169.1" y="20.4">G1</text>
<text x="171.7" y="22.1">FEED</text>
<text x="254.6" y="22.1">FEED</text>
<text x="259.3" y="20.4">G1</text>
<text x="169.1" y="25.4">G2</text>
<text x="259.3" y="25.4">G2</text>
<text x="52.6" y="47.2">GPIOX_0(SDIO_D0//PDM_DIN0//TSIN_A_DIN0)</text>
<text x="78.7" y="42.2">VDDIO_X</text>
<text x="205.9" y="43.2" transform="rotate(-90 205.9 43.2)">GND7</text>
<text x="207.6" y="43.2" transform="rotate(-90 207.6 43.2)">GND6</text>
<text x="209.3" y="46" transform="rotate(-90 209.3 46)">WL_ANT1</text>
<text x="210.9" y="43.2" transform="rotate(-90 210.9 43.2)">GND4</text>
<text x="212.6" y="44" transform="rotate(-90 212.6 44)">GND10</text>
<text x="214.3" y="43.2" transform="rotate(-90 214.3 43.2)">GND9</text>
<text x="215.9" y="43.2" transform="rotate(-90 215.9 43.2)">GND5</text>
<text x="217.6" y="44" transform="rotate(-90 217.6 44)">GND11</text>
<text x="219.3" y="43.2" transform="rotate(-90 219.3 43.2)">GND2</text>
<text x="222.7" y="43.2" transform="rotate(-90 222.7 43.2)">GND3</text>
<text x="46.5" y="52.3">GPIOX_3(SDIO_D3//PDM_DIN3//TSIN_A_CLK//PWM_D)</text>
<text x="51.7" y="50.6">GPIOX_2(SDIO_D2//PDM_DIN2//TSIN_A_VALID)</text>
<text x="52.8" y="48.9">GPIOX_1(SDIO_D1//PDM_DIN1//TSIN_A_SOP)</text>
<text x="61.3" y="53.9">GPIOX_4(SDIO_CLK//PDM_DCLK)</text>
<text x="187.6" y="52.3">NC4</text>
<text x="187.6" y="53.9">XTAL_OUT</text>
<text x="221" y="48.4" transform="rotate(-90 221 48.4)">WL/BT_ANT0</text>
<text x="232.2" y="53.9">BT_HOST_WAKE</text>
<text x="53.3" y="58.9">GPIOX_6(PWM_A//UART_EE_B_TX//PWM_D)</text>
<text x="56.6" y="55.6">GPIOX_5(SDIO_CMD//MCLK_1//PWM_C)</text>
<text x="187.6" y="55.6">XTAL_IN</text>
<text x="187.6" y="58.9">WL_HOST_WAKE</text>
<text x="187.6" y="57.2">WL_REG_ON</text>
<text x="237.3" y="55.6">BT_WAKE</text>
<text x="238.5" y="58.9">GND/NC</text>
<text x="238.8" y="57.2">BT_ANT</text>
<text x="24.5" y="64">GPIOX_8(TDMA_D1//TDMA_DIN1//TSIN_B_SOP//SPI_A_MOSI//ISO7816_CLK//PWM_C)</text>
<text x="29" y="65.6">GPIOX_9(TDMA_D0//TDMA_DIN0//TSIN_B_VALID//SPI_A_MISO//ISO7816_DATA)</text>
<text x="53.3" y="60.6">GPIOX_7(PWM_F//UART_EE_B_RX//PWM_B)</text>
<text x="137.3" y="60.6">XIN</text>
<text x="137.3" y="64">GND1XOUT</text>
<text x="141.4" y="60.6">GND2</text>
<text x="187.6" y="65.6">SDIO_DATA_2</text>
<text x="187.6" y="62.3">SDIO_DATA_CLK</text>
<text x="187.6" y="60.6">SDIO_DATA_CMD</text>
<text x="187.6" y="64">SDIO_DATA_3</text>
<text x="234.7" y="65.6">UART_CTS_N</text>
<text x="241.5" y="64">NC1</text>
<text x="241.5" y="60.6">NC3</text>
<text x="241.5" y="62.3">NC2</text>
<text x="21.8" y="69">GPIOX_11(TDMA_SCLK//TDMA_SLV_SCLK//TSIN_B_CLK//SPI_A_SCLK//I2C_EE_M1_SCL)</text>
<text x="26.4" y="67.3">GPIOX_10(TDMA_FS//TDMA_SLV_FS//TSIN_B_DIN0//SPI_A_SS0//I2C_EE_M1_SDA)</text>
<text x="65.5" y="70.7">GPIOX_12(UART_EE_A_TX)</text>
<text x="187.6" y="67.3">SDIO_DATA_0</text>
<text x="187.6" y="69">SDIO_DATA_1</text>
<text x="187.6" y="70.7">GND8</text>
<text x="234.7" y="67.3">UART_RTS_N</text>
<text x="236.5" y="69">UART_RXD</text>
<text x="236.7" y="70.7">UART_TXD</text>
<text x="64.4" y="74">GPIOX_14(UART_EE_A_CTS)</text>
<text x="64.4" y="75.7">GPIOX_15(UART_EE_A_RTS)</text>
<text x="65.3" y="72.4">GPIOX_13(UART_EE_A_RX)</text>
<text x="187.6" y="74">VIN_LDO</text>
<text x="187.6" y="72.4">NC</text>
<text x="235.4" y="74">BT_REG_ON</text>
<text x="240.3" y="72.4">GND1</text>
<text x="241.5" y="75.7">NC5</text>
<text x="64.9" y="82.4">GPIOX_17(I2C_EE_M2_SDA)</text>
<text x="71.4" y="80.7">GPIOX_16(PWM_E)</text>
<text x="48.9" y="85.8">GPIOX_19(PWM_B//WORLD_SYNC//GEN_CLK_EE)</text>
<text x="65.1" y="84.1">GPIOX_18(I2C_EE_M2_SCL)</text>
<text x="207.6" y="94.2" transform="rotate(-90 207.6 94.2)">VIN_LDO_OUT</text>
<text x="209.3" y="94.2" transform="rotate(-90 209.3 94.2)">PCM_SYNC</text>
<text x="210.9" y="94.2" transform="rotate(-90 210.9 94.2)">PCM_IN</text>
<text x="212.6" y="94.2" transform="rotate(-90 212.6 94.2)">PCM_OUT</text>
<text x="214.3" y="94.2" transform="rotate(-90 214.3 94.2)">PCM_CLK</text>
<text x="215.9" y="94.2" transform="rotate(-90 215.9 94.2)">LPO</text>
<text x="217.6" y="94.2" transform="rotate(-90 217.6 94.2)">GND12</text>
<text x="219.3" y="94.2" transform="rotate(-90 219.3 94.2)">NC/PCIE_REFCLK_N</text>
<text x="221" y="94.2" transform="rotate(-90 221 94.2)">VDDIO</text>
<text x="222.7" y="94.2" transform="rotate(-90 222.7 94.2)">NC/PCIE_REFCLK_P</text>
<text x="224.3" y="94.2" transform="rotate(-90 224.3 94.2)">VBAT</text>
<text x="127.2" y="131">3V3_72</text>
<text x="127.2" y="129.3">3V3_74</text>
<text x="163.2" y="131">GND_71</text>
<text x="163.2" y="127.7">GND_75</text>
<text x="163.2" y="129.3">GND_73</text>
<text x="127.2" y="134.4">SUSCLK(32KHz)(I)(0/3.3V)</text>
<text x="127.2" y="132.7">3V3_70</text>
<text x="157" y="132.7">PEDET(NC-PCIe)</text>
<text x="164.4" y="134.4">NC_67</text>
<text x="127.2" y="142.8">Reserved for MFG_CLOCK</text>
<text x="163.2" y="142.8">GND_57</text>
<text x="127.2" y="149.5">PERST#(I)(0/3.3V)</text>
<text x="127.2" y="147.8">CLKREQ#(I/O)(0/3.3V)</text>
<text x="127.2" y="146.1">PEWAKE#(I/O)(0/3.3V)</text>
<text x="127.2" y="144.5">Reserved for MFG_DATA</text>
<text x="162.3" y="144.5">REFCLKp</text>
<text x="162.3" y="146.1">REFCLKn</text>
<text x="163.2" y="147.8">GND_51</text>
<text x="164.3" y="149.5">PERp0</text>
<text x="127.2" y="154.5">ALERT#(O)(0/1.8V)</text>
<text x="127.2" y="152.8">NC_46</text>
<text x="127.2" y="151.1">NC_48</text>
<text x="163.2" y="152.8">GND_45</text>
<text x="164.3" y="151.1">PERn0</text>
<text x="164.5" y="154.5">PETp0</text>
<text x="127.2" y="161.2">NC_36</text>
<text x="127.2" y="159.5">NC_38</text>
<text x="127.2" y="157.8">SMB_CLK(I/O)(0/1.8V)</text>
<text x="127.2" y="156.2">SMB_DATA(I/O)(0/1.8V)</text>
<text x="163.2" y="157.8">GND_39</text>
<text x="164.3" y="159.5">PERp1</text>
<text x="164.3" y="161.2">PERn1</text>
<text x="164.5" y="156.2">PETn0</text>
<text x="127.2" y="164.6">NC_32</text>
<text x="127.2" y="162.9">NC_34</text>
<text x="127.2" y="167.9">NC_28</text>
<text x="127.2" y="166.2">NC_30</text>
<text x="163.2" y="162.9">GND_33</text>
<text x="163.2" y="167.9">GND_27</text>
<text x="164.5" y="164.6">PETp1</text>
<text x="164.5" y="166.2">PETn1</text>
<text x="127.2" y="172.9">NC_22</text>
<text x="127.2" y="171.3">NC_24</text>
<text x="127.2" y="169.6">NC_26</text>
<text x="163.2" y="172.9">GND_21</text>
<text x="164.3" y="169.6">PERp2</text>
<text x="164.3" y="171.3">PERn2</text>
<text x="127.2" y="179.6">3V3_14</text>
<text x="127.2" y="178">3V3_16</text>
<text x="127.2" y="176.3">3V3_18</text>
<text x="127.2" y="174.6">NC_20</text>
<text x="163.2" y="178">GND_15</text>
<text x="164.3" y="179.6">PERp3</text>
<text x="164.5" y="174.6">PETp2</text>
<text x="164.5" y="176.3">PETn2</text>
<text x="127.2" y="184.7">NC_8</text>
<text x="127.2" y="183">LED#1(I)(OD)</text>
<text x="127.2" y="181.3">3V3_12</text>
<text x="164" y="183">GND_9</text>
<text x="164.3" y="181.3">PERn3</text>
<text x="164.5" y="184.7">PETp3</text>
<text x="127.2" y="189.7">3V3_2</text>
<text x="127.2" y="188">3V3_4</text>
<text x="127.2" y="186.4">NC_6</text>
<text x="147.2" y="191.5" transform="rotate(-90 147.2 191.5)">G1</text>
<text x="150.6" y="191.5" transform="rotate(-90 150.6 191.5)">G2</text>
<text x="164" y="189.7">GND_1</text>
<text x="164" y="188">GND_3</text>
<text x="164.5" y="186.4">PETn3</text>
</g>
<g font-size="1.5" fill="#f00">
<text x="106.6" y="45.9">WIFI_SD_D0</text>
<text x="106.6" y="47.6">WIFI_SD_D1</text>
<text x="140.1" y="45.9">WIFI_SD_D0</text>
<text x="140.1" y="44.3">WIFI_SD_CMD</text>
<text x="106.6" y="49.3">WIFI_SD_D2</text>
<text x="106.6" y="51">WIFI_SD_D3</text>
<text x="106.6" y="52.6">WIFI_SD_CLK</text>
<text x="168.6" y="52.6">WXTAL_OUT</text>
<text x="252.4" y="52.6">BT_WAKE_HOST</text>
<text x="106.6" y="54.3">WIFI_SD_CMD</text>
<text x="106.6" y="59.4">WIFI_WAKE_HOST</text>
<text x="106.6" y="57.7">WIFI_PWREN</text>
<text x="168.6" y="59.4">WIFI_SD_CMD</text>
<text x="168.6" y="54.3">WXTAL_IN</text>
<text x="168.6" y="56">WIFI_PWREN</text>
<text x="168.6" y="57.7">WIFI_WAKE_HOST</text>
<text x="252.4" y="54.3">HOST_WAKE_BT</text>
<text x="106.6" y="62.7">BTPCM_DIN</text>
<text x="106.6" y="64.4">BTPCM_DOUT</text>
<text x="168.6" y="61">WIFI_SD_CLK</text>
<text x="168.6" y="62.7">WIFI_SD_D3</text>
<text x="168.6" y="64.4">WIFI_SD_D2</text>
<text x="252.4" y="64.4">BTUART_A_RTS_N</text>
<text x="106.6" y="66.1">BTPCM_SYNC</text>
<text x="106.6" y="67.7">BTPCM_CLK</text>
<text x="106.6" y="69.4">BTUART_A_TX</text>
<text x="106.6" y="71.1">BTUART_A_RX</text>
<text x="168.6" y="66.1">WIFI_SD_D0</text>
<text x="168.6" y="67.7">WIFI_SD_D1</text>
<text x="252.4" y="67.7">BTUART_A_TX</text>
<text x="252.4" y="69.4">BTUART_A_RX</text>
<text x="252.4" y="66.1">BTUART_A_CTS_N</text>
<text x="106.6" y="72.7">BTUART_A_CTS_N</text>
<text x="106.6" y="74.4">BTUART_A_RTS_N</text>
<text x="260.8" y="72.7">BT_EN</text>
<text x="106.6" y="79.5">WIFI_32K</text>
<text x="106.6" y="81.1">BT_EN</text>
<text x="106.6" y="82.8">BT_WAKE_HOST</text>
<text x="106.6" y="84.5">HOST_WAKE_BT</text>
<text x="193.8" y="108">BTPCM_DOUT</text>
<text x="193.8" y="106.3">BTPCM_SYNC</text>
<text x="193.8" y="109.7">BTPCM_DIN</text>
<text x="193.8" y="111.3">BTPCM_CLK</text>
<text x="193.8" y="113">WIFI_32K</text>
<text x="95.4" y="134">RTC_CLK</text>
<text x="93.7" y="142.4">TDMC_SCLK</text>
<text x="95.7" y="145.7">TDMC_D3</text>
<text x="95.7" y="149.1">TDMC_D2</text>
<text x="95.7" y="144.1">TDMC_FS</text>
<text x="201.8" y="145.7">PCIE_CLKN</text>
<text x="201.8" y="144.1">PCIE_CLKP</text>
<text x="201.8" y="149.1">PCIE_TX0P</text>
<text x="93.5" y="155.8">I2C_M3_SDA</text>
<text x="95.7" y="154.1">TDMC_D1</text>
<text x="201.8" y="154.1">PCIE_RX0P</text>
<text x="201.8" y="155.8">PCIE_RX0N</text>
<text x="201.8" y="150.8">PCIE_TX0N</text>
<text x="93.7" y="157.5">I2C_M3_SCL</text>
<text x="95.7" y="160.8">TDMC_D0</text>
<text x="94.7" y="162.5">I2S_MCLK1</text>
<text x="96.2" y="167.5">MDI_RXP</text>
<text x="95.5" y="170.9">ADC_KEY</text>
<text x="96.1" y="169.2">MDI_RXN</text>
<text x="96.6" y="172.6">MDI_TXP</text>
<text x="96.4" y="174.3">MDI_TXN</text>
<text x="95.5" y="186">HUB_DM3</text>
<text x="95.7" y="184.3">HUB_DP3</text>
</g>
<text font-size="1.5" fill="#00f" x="141.5" y="138.6">M.2M-KEY SOCKET</text>
<g font-size="1.2">
<text x="38.1" y="7.5">5</text>
<text x="92.8" y="7.5">4</text>
<text x="147.5" y="7.5">3</text>
<text x="202.3" y="7.5">2</text>
<text x="257" y="7.5">1</text>
<text x="9.4" y="33.1">D</text>
<text x="284.9" y="33.1">D</text>
<text x="9.4" y="81.2">C</text>
<text x="284.9" y="81.2">C</text>
<text x="9.4" y="129.4">B</text>
<text x="284.9" y="129.4">B</text>
<text x="9.4" y="177.5">A</text>
<text x="284.9" y="177.5">A</text>
<text x="38.1" y="201.8">5</text>
<text x="92.8" y="201.8">4</text>
<text x="147.5" y="201.8">3</text>
<text x="202.3" y="201.8">2</text>
<text x="257" y="201.8">1</text>
</g>
<g font-size="1.1">
<text x="237.5" y="196.1">Date:</text>
<text x="249.3" y="195.9">Sunday, April 07, 2024</text>
<text x="269.4" y="196.1">Rev:</text>
<text x="237.5" y="199.3">Designed_by:</text>
<text x="249.3" y="199.5">Gouwa</text>
<text x="269.4" y="199.5">Sheet:</text>
</g>
</svg>
